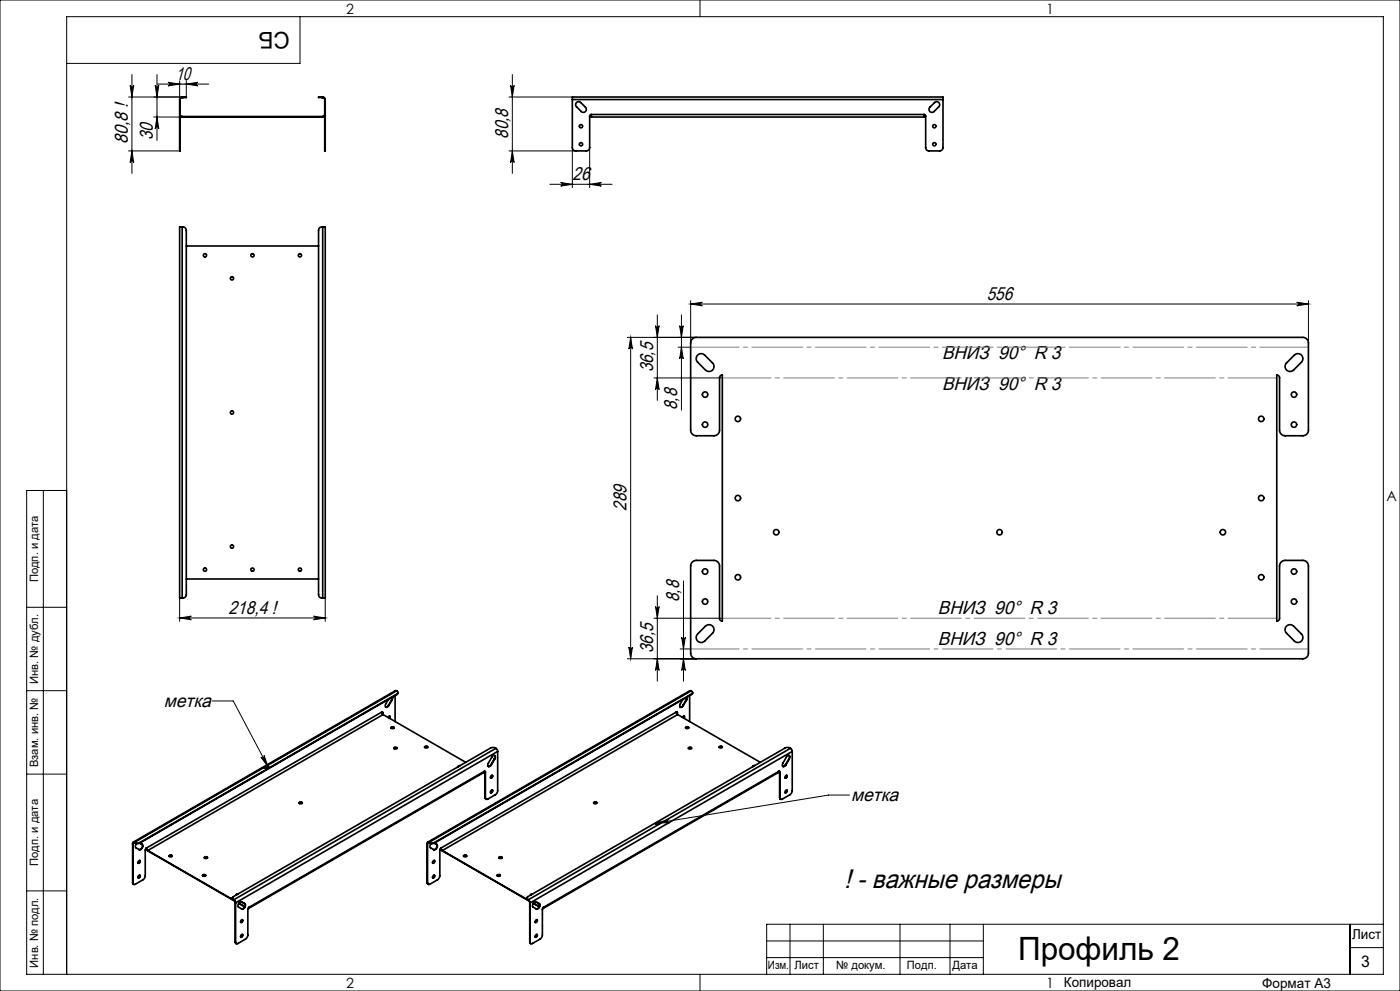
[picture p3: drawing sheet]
<svg xmlns="http://www.w3.org/2000/svg" width="420mm" height="297mm" viewBox="0 0 420 297" stroke-linecap="round" stroke-linejoin="round" font-family="sans-serif">
<g fill="none" stroke="#000" stroke-width=".3">
<path d="M0 0h420v297h-420zM90 5v14h-70M210 0v5M38.6 29.1h16M39 25.6a.54 .54 0 0 0 .6 .5 .54 .54 0 0 0 .5-.5l-.5 3.5zM39.6 22.3v29.7M46.1 35.1h8.5M46.6 25.6a.54 .54 0 0 0 .5 .5 .54 .54 0 0 0 .5-.5l-.5 3.5zM47.1 35.1l.5 3.5a.54 .54 0 0 0-.5-.5 .54 .54 0 0 0-.5 .5zM47.1 22.3v19.8M47.2 25.2h15.4M50.4 24.7l3.5 .5-3.5 .5a.54 .54 0 0 0 .5-.5 .54 .54 0 0 0-.5-.5z"/>
<path d="M53.9 24.2v5.6M55.9 24.2v4.9M55.9 25.2l3.5-.5a.54 .54 0 0 0-.5 .5 .54 .54 0 0 0 .5 .5zM152.7 29.1h19M153.2 25.6a.54 .54 0 0 0 .5 .5 .54 .54 0 0 0 .5-.5l-.5 3.5zM153.7 22.3v29.7M38.6 45.2h15.3M39.6 45.2l.5 3.5a.54 .54 0 0 0-.5-.5 .54 .54 0 0 0-.6 .5zM152.7 45.2h20M153.7 45.2l.5 3.5a.54 .54 0 0 0-.5-.5 .54 .54 0 0 0-.5 .5zM165 55.2h18.6M168.2 54.7l3.5 .5-3.5 .6a.54 .54 0 0 0 .5-.6 .54 .54 0 0 0-.5-.5z"/>
<path d="M171.7 44.2v12M176.9 44.2v12M176.9 55.2l3.5-.5a.54 .54 0 0 0-.5 .5 .54 .54 0 0 0 .5 .6zM196.7 97.6a.54 .54 0 0 0 .5 .5 .54 .54 0 0 0 .5-.5l-.5 3.5zM197.2 94.4v25.6M203.9 97.6a.54 .54 0 0 0 .5 .5 .54 .54 0 0 0 .6-.5l-.6 3.5zM204.4 94.4v28.5M207.2 91.1l3.5-.5a.54 .54 0 0 0-.5 .5 .54 .54 0 0 0 .5 .6zM207.2 90.1v12.7M207.2 91.1h185.3M389 90.6l3.5 .5-3.5 .6a.54 .54 0 0 0 .5-.6 .54 .54 0 0 0-.5-.5zM392.5 90.1v12.7"/>
<path d="M188.2 101.1h20.7M189.2 101.1v96.3M189.2 101.1l.5 3.5a.54 .54 0 0 0-.5-.5 .54 .54 0 0 0-.5 .5zM196.2 113.3h20.5M197.2 113.3l.5 3.5a.54 .54 0 0 0-.5-.5 .54 .54 0 0 0-.5 .5zM203.4 104.1h3.8M204.4 104.1l.6 3.5a.54 .54 0 0 0-.6-.6 .54 .54 0 0 0-.5 .6zM13 147v145M20 147h-12v145h407v-287h-395v287M53.9 179.2v7M97.6 179.2v7M197.2 178.5v25.7"/>
<path d="M205 174.1v30.1M8 182h12M53.9 185.2l3.5-.5a.54 .54 0 0 0-.5 .5 .54 .54 0 0 0 .5 .5zM53.9 185.2h43.7M94.1 184.7l3.5 .5-3.5 .5a.54 .54 0 0 0 .5-.5 .54 .54 0 0 0-.5-.5zM188.2 197.4h20.7M188.7 193.9a.54 .54 0 0 0 .5 .5 .54 .54 0 0 0 .5-.5l-.5 3.5zM196.2 185.3h20.5M196.7 181.8a.54 .54 0 0 0 .5 .5 .54 .54 0 0 0 .5-.5l-.5 3.5zM197.2 197.4l.5 3.5a.54 .54 0 0 0-.5-.5 .54 .54 0 0 0-.5 .5zM204 194.5h3.2M204.5 191a.54 .54 0 0 0 .5 .5 .54 .54 0 0 0 .6-.5l-.6 3.5z"/>
<path d="M205 197.4l.6 3.5a.54 .54 0 0 0-.6-.5 .54 .54 0 0 0-.5 .5zM8 207h12M63.7 210.1h6.3l10.4 19.6M8 232h12M78.3 226.9a.54 .54 0 0 0 .7 .2 .54 .54 0 0 0 .2-.7l1.2 3.3zM254.8 238.3h-6.2l-51.3 8.3M197.3 246.6l3.4-1.1a.54 .54 0 0 0-.4 .6 .54 .54 0 0 0 .6 .5zM8 267h12M237 277v15M247 277v15M270 277v15M285 277v15"/>
<path d="M295 277v15M405 277v15M415 277h-185v15M210 292v5M230 287h65M230 282h65M405 284h10"/>
</g>
<path d="M207.2 104.1h185.3M216.7 113.3h166.3M383 185.3h-166.3M392.5 194.5h-185.3" fill="none" stroke="#808080" stroke-width=".3" stroke-dasharray="15.2 1.3 1.3 1.3" stroke-dashoffset=".7"/>
<g fill="#000">
<path d="M47.1 35.1l.5 3.5a.54 .54 0 0 0-.5-.5 .54 .54 0 0 0-.5 .5zM46.6 25.6a.54 .54 0 0 0 .5 .5 .54 .54 0 0 0 .5-.5l-.5 3.5zM153.7 45.2l.5 3.5a.54 .54 0 0 0-.5-.5 .54 .54 0 0 0-.5 .5zM153.2 25.6a.54 .54 0 0 0 .5 .5 .54 .54 0 0 0 .5-.5l-.5 3.5z"/>
<path d="M50.4 24.7l3.5 .5-3.5 .5a.54 .54 0 0 0 .5-.5 .54 .54 0 0 0-.5-.5zM55.9 25.2l3.5-.5a.54 .54 0 0 0-.5 .5 .54 .54 0 0 0 .5 .5zM168.2 54.7l3.5 .5-3.5 .6a.54 .54 0 0 0 .5-.6 .54 .54 0 0 0-.5-.5zM176.9 55.2l3.5-.5a.54 .54 0 0 0-.5 .5 .54 .54 0 0 0 .5 .6zM53.9 185.2l3.5-.5a.54 .54 0 0 0-.5 .5 .54 .54 0 0 0 .5 .5zM94.1 184.7l3.5 .5-3.5 .5a.54 .54 0 0 0 .5-.5 .54 .54 0 0 0-.5-.5zM207.2 91.1l3.5-.5a.54 .54 0 0 0-.5 .5 .54 .54 0 0 0 .5 .6zM389 90.6l3.5 .5-3.5 .6a.54 .54 0 0 0 .5-.6 .54 .54 0 0 0-.5-.5z"/>
<path d="M39.6 45.2l.5 3.5a.54 .54 0 0 0-.5-.5 .54 .54 0 0 0-.6 .5zM39 25.6a.54 .54 0 0 0 .6 .5 .54 .54 0 0 0 .5-.5l-.5 3.5z"/>
<path d="M196.7 181.8a.54 .54 0 0 0 .5 .5 .54 .54 0 0 0 .5-.5l-.5 3.5zM197.2 197.4l.5 3.5a.54 .54 0 0 0-.5-.5 .54 .54 0 0 0-.5 .5zM204.5 191a.54 .54 0 0 0 .5 .5 .54 .54 0 0 0 .6-.5l-.6 3.5zM205 197.4l.6 3.5a.54 .54 0 0 0-.6-.5 .54 .54 0 0 0-.5 .5zM203.9 97.6a.54 .54 0 0 0 .5 .5 .54 .54 0 0 0 .6-.5l-.6 3.5zM204.4 104.1l.6 3.5a.54 .54 0 0 0-.6-.6 .54 .54 0 0 0-.5 .6zM196.7 97.6a.54 .54 0 0 0 .5 .5 .54 .54 0 0 0 .5-.5l-.5 3.5zM197.2 113.3l.5 3.5a.54 .54 0 0 0-.5-.5 .54 .54 0 0 0-.5 .5zM189.2 101.1l.5 3.5a.54 .54 0 0 0-.5-.5 .54 .54 0 0 0-.5 .5zM188.7 193.9a.54 .54 0 0 0 .5 .5 .54 .54 0 0 0 .5-.5l-.5 3.5z"/>
<path d="M78.3 226.9a.54 .54 0 0 0 .7 .2 .54 .54 0 0 0 .2-.7l1.2 3.3zM197.3 246.6l3.4-1.1a.54 .54 0 0 0-.4 .6 .54 .54 0 0 0 .6 .5z"/>
</g>
<g fill="none" stroke="#000" stroke-width=".5">
<path d="M53.9 29.8h.2M53.9 29.8v14.4M54.1 34.3l.1 .4 .5 .2M54.1 34.8l.6 .3M54.1 29.8v14.4M54.7 29.1l-.6 .2-.2 .5M54.7 29.2l-.5 .2-.1 .4M54.7 29.1h.2M54.7 29.2h.2M54.7 29.1v.1M54.7 34.9v.2M54.7 34.9h42.1"/>
<path d="M54.7 35.1h42.1M54.9 29.1h1v.1h-1M54.9 29.1v.1M96.6 29.1h-1v.1h1M96.6 29.1v.1M96.6 29.1h.2M96.6 29.2h.2M96.8 29.1l.5 .2 .3 .5M96.8 29.2l.4 .2 .2 .4M96.8 29.1v.1M96.8 34.9v.2M97.4 34.3l-.2 .4-.4 .2"/>
<path d="M97.4 34.8l-.6 .3M97.4 29.8h.2M97.4 29.8v14.4M97.6 29.8v14.4M171.7 29.8v-.7h111.2v.7M171.7 29.8v14.4a1 1 0 0 0 1 1h3.2a1 1 0 0 0 1-1v-9.4l.5-.5M171.7 29.8h111.2M172.9 30.8l.6-.3 .5 .1 1.6 1.5a.9 .9 0 0 1 0 1.3 .9 .9 0 0 1-1.2 0l-1.6-1.6zM177.4 34.3v.8h99.8v-.8M177.4 34.3h99.8M279 32.1l1.4-1.4a.9 .9 0 0 1 1.2 0 .9 .9 0 0 1 0 1.3l-1.4 1.4a.9 .9 0 0 1-1.2 0 .9 .9 0 0 1 0-1.3zM282.9 29.8v14.4a1 1 0 0 1-1 1h-3.2a1 1 0 0 1-1-1v-9.4l-.5-.5"/>
<path d="M53.9 44.2v1h.2v-1M53.9 44.2h.2M97.4 44.2v1h.2v-1M97.4 44.2h.2M54.7 68a1.04 1.04 0 0 1 1.2 1v109.2a1.04 1.04 0 0 1-1.2 1M54.7 68h-.8v111.2h.8M54.7 68v111.2M55.9 73.7h39.7M96.8 68a1.04 1.04 0 0 0-1.2 1v109.2a1.04 1.04 0 0 0 1.2 1M96.8 68h.8v111.2h-.8M96.8 68v111.2M207.7 101.6l1.2-.5h182a1.67 1.67 0 0 1 1.6 1.7v26.1a1.67 1.67 0 0 1-1.6 1.7h-5.4a1.67 1.67 0 0 1-1.6-1.7v-15.7a.83 .83 0 0 0-.9-.8v73.8a.83 .83 0 0 0 .9-.9v-15.7a1.67 1.67 0 0 1 1.6-1.6h5.4a1.67 1.67 0 0 1 1.6 1.6v26.2a1.67 1.67 0 0 1-1.6 1.6h-182a1.67 1.67 0 0 1-1.7-1.6v-26.2a1.67 1.67 0 0 1 1.7-1.6h5.3a1.67 1.67 0 0 1 1.7 1.6v15.7a.83 .83 0 0 0 .8 .9v-73.8a.83 .83 0 0 0-.8 .8v15.7a1.67 1.67 0 0 1-1.7 1.7h-5.3a1.67 1.67 0 0 1-1.7-1.7v-26.1z"/>
<path d="M209.1 106.6a1.5 1.5 0 0 1 2.3-.2l2.4 2.4a1.5 1.5 0 0 1 0 2.1 1.5 1.5 0 0 1-2.2 0l-2.3-2.4a1.5 1.5 0 0 1-.2-1.9zM386 108.8l2.3-2.4a1.5 1.5 0 0 1 2.1 0 1.5 1.5 0 0 1 0 2.1l-2.3 2.4a1.5 1.5 0 0 1-2.1 0 1.5 1.5 0 0 1 0-2.1zM55.9 173.5h39.7M211.6 187.6a1.5 1.5 0 0 1 2.2 0 1.5 1.5 0 0 1 0 2.2l-2.4 2.3a1.5 1.5 0 0 1-2.1 0 1.5 1.5 0 0 1 0-2.1zM386.1 187.5a1.5 1.5 0 0 1 2 .1l2.3 2.4a1.5 1.5 0 0 1 0 2.1 1.5 1.5 0 0 1-2.1 0l-2.3-2.3a1.5 1.5 0 0 1 .1-2.3zM114.5 213.4l.4 .2M114.5 213.4l.4 .8M114.5 213.4l-70.6 40.8M114.7 213.4v.2M114.7 213.6h.2M114.7 213.6v.4M114.9 213.6v.5"/>
<path d="M114.9 214.2l-70.5 40.7M114.9 214.2l24.8 14.3M116.4 215l.5-.4v.7M116.5 209.6l-.8 1.3a.54 .54 0 0 0-.2 .8 .54 .54 0 0 0 .8 .1l.3-.3M116.5 211.4l-.8 .5M116.5 211.4l.1 .1M116.9 214.6l-.1 .6M117.3 218.2l.5-.3 .5 .3M117.3 218a.43 .43 0 0 1 .6-.2 .43 .43 0 0 1 .2 .5l-.5 .1zM117.5 209.7h.1M117.5 209.7l-1 1.7M117.6 209.7l-1 1.8"/>
<path d="M117.7 208.9l-.2 .8M117.8 208.9l-.2 .8M118.5 208.4v7.8M119 207.1a.48 .48 0 0 1 .4 .3 .48 .48 0 0 1-.3 .6M119 207.1l-.4-.1-78.7 45.4M119 207.1l-78.7 45.4M119.1 208l-77.2 44.5M119.1 208v.1M119.1 208.1l-77.2 44.6M119.4 207.6l-.3 .5M202.9 213.4l.3 .2M202.9 213.4l.4 .8"/>
<path d="M202.9 213.4l-70.6 40.8M203.1 213.4v.2M203.1 213.6h.1M203.1 213.6v.4M203.2 213.6v.5M203.3 214.2l-70.6 40.7M203.3 214.2l24.8 14.3M204.8 215l.5-.4-.1 .7M204.9 209.6l-.8 1.3a.54 .54 0 0 0-.2 .8 .54 .54 0 0 0 .8 .1l.3-.3M204.9 211.4l-.8 .5M204.9 211.4l.1 .1M205.2 214.6l-.1 .6"/>
<path d="M205.7 218.2l.4-.3 .5 .3M205.7 218a.43 .43 0 0 1 .5-.2 .43 .43 0 0 1 .3 .5l-.5 .1zM205.9 209.7h.1M205.9 209.7l-1 1.7M206 209.7l-1 1.8M206.1 208.9l-.2 .8M206.2 208.9l-.2 .8M206.9 208.4v7.8M207.3 207.1a.48 .48 0 0 1 .5 .3 .48 .48 0 0 1-.3 .6M207.3 207.1l-.4-.1-78.6 45.4M207.3 207.1l-78.6 45.4M207.5 208l-77.2 44.5"/>
<path d="M207.5 208v.1M207.5 208.1l-77.2 44.6M207.8 207.6l-.3 .5M79.5 230.1l.2 .1M79.5 230.1v.1M79.5 230.1l-.1 .1M79.7 230.2v.1M80.1 230.1l.1 .1M80.1 229.9v.4M80.1 230h.1M80.2 229.9l-.2 .1v.2h-.3M80.2 229.9v.1"/>
<path d="M80.3 229.6l-1 .5 .7 .2 .2-.1-.1-.3M80.3 229.6l-.8 .5M80.3 229.6v.1M80.4 229.8v.1M80.4 229.9h.1M80.5 229.7v.2h-.4M80.5 229.7l-.3 .2M80.5 229.8l.1 .1M80.5 229.7v.1M80.5 229.8h-.1M118.2 224.3l.4-.2 .5 .2M118.2 224.1a.43 .43 0 0 1 .5-.2 .43 .43 0 0 1 .3 .5l-.6 .1z"/>
<path d="M127.4 224l.4-.3 .5 .3M127.4 223.8a.43 .43 0 0 1 .5-.2 .43 .43 0 0 1 .3 .5h-.7zM138 229.4l-.4 .1-.2 .3 .4-.2M145.3 231.2l.3 .2M145.3 231.2l-.2 .3-70.6 40.8M145.3 231.2l-70.6 40.7M145.5 231.1v.2M145.5 239l.3 .5M145.5 231.3l.1 .1M145.5 239l.1 .1M145.5 231.3v7.7M145.6 231.4v7.7"/>
<path d="M147.3 229.2l-.8 .5M147.3 229.2h.1M147.3 232.5l.3-.2a.4 .4 0 0 1 .1 .6 .4 .4 0 0 1-.6 .1zM147.3 236.9l.3-.1a.4 .4 0 0 1 .1 .5 .4 .4 0 0 1-.6 .1zM147.6 232.3v.6l-.4 .3M147.6 236.8v.5l-.4 .3M148.3 227.4l.1 .1M148.3 227.4l-1 1.8M148.4 226.4l-.1 1M148.4 227.5a.54 .54 0 0 0 .2-.8 .54 .54 0 0 0-.8-.1l-1.3 2.1a.54 .54 0 0 0-.2 .8 .54 .54 0 0 0 .8 .1l.3-.4M148.4 227.5l-1 1.7M148.8 224.3l.5 .9"/>
<path d="M148.8 224.3l-.7-.3-.9 .2-77.2 44.5a.43 .43 0 0 0-.3 .5 .43 .43 0 0 0 .3 .4M148.8 224.3l-78.7 45.4M149.3 225.2v11.9l-.6 1-2.4 1.4a.43 .43 0 0 1-.5 0 .43 .43 0 0 1-.2-.4M149.3 225.2l-78.6 45.4M206.5 224.3l.5-.2 .5 .2M206.5 224.1a.43 .43 0 0 1 .6-.2 .43 .43 0 0 1 .2 .5l-.5 .1zM215.7 224l.5-.3 .5 .3M215.8 223.8a.43 .43 0 0 1 .5-.2 .43 .43 0 0 1 .3 .5h-.7zM226.4 229.4l-.5 .1-.1 .3 .4-.2M233.6 231.2l.4 .2M233.6 231.2l-.1 .3-70.6 40.8M233.6 231.2l-70.5 40.7"/>
<path d="M233.8 231.1l.1 .2M233.9 239l.3 .5M233.9 231.3l.1 .1M233.9 239l.1 .1M233.9 231.3v7.7M234 231.4v7.7M235.7 229.2l-.9 .5M235.7 229.2h.1M235.7 232.5l.3-.2a.4 .4 0 0 1 .1 .6 .4 .4 0 0 1-.6 .1zM235.7 236.9l.3-.1a.4 .4 0 0 1 .1 .5 .4 .4 0 0 1-.6 .1zM236 232.3v.6l-.5 .3M236 236.8v.5l-.5 .3"/>
<path d="M236.7 227.4l.1 .1M236.7 227.4l-1 1.8M236.7 226.4v1M236.8 227.5a.54 .54 0 0 0 .2-.8 .54 .54 0 0 0-.8-.1l-1.3 2.1a.54 .54 0 0 0-.2 .8 .54 .54 0 0 0 .8 .1l.3-.4M236.8 227.5l-1 1.7M237.1 224.3l.6 .9M237.1 224.3l-.7-.3-.9 .2-77.2 44.5a.43 .43 0 0 0-.3 .5 .43 .43 0 0 0 .3 .4M237.1 224.3l-78.6 45.4M237.7 225.2v11.9l-.6 1-2.4 1.4a.43 .43 0 0 1-.5 0 .43 .43 0 0 1-.2-.4M237.7 225.2l-78.7 45.4M39.8 252.8h.1M39.8 252.8v11.7"/>
<path d="M39.9 252.8v11.8M40.3 252.5l-.4-.1-.1 .4M40.3 252.6h-.3l-.1 .2M40.3 252.5h.2M40.3 252.6l.2 .1M40.3 252.5v.1M40.3 252.6l-.4 .2M40.5 252.7l.7 .1 .7-.1M40.5 252.5l.7 .2 .7-.2M40.5 252.5v.2M41.6 258l.3-.1a.4 .4 0 0 1 .1 .5 .4 .4 0 0 1-.6 .1zM41.9 252.5v.2"/>
<path d="M41.9 257.9v.5l-.5 .3M41.9 252.7l.8 .4a1.04 1.04 0 0 1-.9 1.6l-1.1-.7-.1-.6 .3-.6M42.6 253a1.04 1.04 0 0 1-.9 1.6M43.8 254.2l.6 .8M43.9 254.2l-.3 .6-.1 8-.5 .8-2.4 1.4a.43 .43 0 0 1-.5 0 .43 .43 0 0 1-.2-.4M43.9 254.2l.5 .7M44.4 254.9l25.4 14.7M44.4 254.9v.1M44.4 255l26 15.1M50.7 256.6l.5-.2 .4 .2M50.7 256.4a.43 .43 0 0 1 .6-.2 .43 .43 0 0 1 .2 .5l-.5 .1zM61.3 257.1l.5-.2 .5 .2"/>
<path d="M61.3 256.9a.43 .43 0 0 1 .6-.2 .43 .43 0 0 1 .2 .5h-.7zM89.7 240.7l.5-.2 .5 .2M89.8 240.5a.43 .43 0 0 1 .5-.2 .43 .43 0 0 1 .2 .5h-.6zM128.2 252.8h.1M128.2 252.8v11.7M128.3 252.8v11.8M128.7 252.5l-.4-.1-.1 .4M128.7 252.6h-.3l-.1 .2M128.7 252.6l.2 .1M128.7 252.5h.2M128.7 252.5v.1M128.7 252.6l-.4 .2"/>
<path d="M128.9 252.5l.7 .2 .7-.2M128.9 252.7l.7 .1 .7-.1M128.9 252.5v.2M130 258l.2-.1a.4 .4 0 0 1 .1 .5 .4 .4 0 0 1-.5 .1zM130.3 252.5v.2M130.3 257.9l-.1 .5-.4 .3M130.3 252.7l.8 .4a1.04 1.04 0 0 1-.9 1.6l-1.2-.7v-.6l.3-.6M130.9 253a1.04 1.04 0 0 1-.9 1.6M132.2 254.2l.5 .8M132.3 254.2l-.4 .6v8l-.5 .8-2.4 1.4a.43 .43 0 0 1-.5 0 .43 .43 0 0 1-.2-.4M132.3 254.2l.4 .7M132.7 254.9l25.5 14.7"/>
<path d="M132.7 254.9v.1M132.7 255l26.1 15.1M139.1 256.6l.4-.2 .5 .2M139.1 256.4a.43 .43 0 0 1 .5-.2 .43 .43 0 0 1 .3 .5l-.6 .1zM149.7 257.1l.4-.2 .5 .2M149.7 256.9a.43 .43 0 0 1 .5-.2 .43 .43 0 0 1 .3 .5h-.7zM178.1 240.7l.5-.2 .4 .2M178.1 240.5a.43 .43 0 0 1 .6-.2 .43 .43 0 0 1 .2 .5h-.7zM197.2 246.6l.4 .2M197.3 246.6l.3 .2M197.3 246.6l-.1 .1M197.3 246.6v.1"/>
<path d="M197.6 246.3l-.3 .3M197.6 246.3l-1 .5 .6-.2M197.6 246.3v.1M198.1 246.5l-.5 .3M198.1 246.5l-1 .6 .4-.1M198.1 246.5v.2M39.8 264.5l.3 .5M39.8 264.5l.1 .1M41.6 262.4l.3-.1a.4 .4 0 0 1 .1 .5 .4 .4 0 0 1-.6 .1zM41.9 262.3v.5l-.5 .3M60.8 262.4l.4-.2 .5 .2M60.8 262.2a.43 .43 0 0 1 .5-.2 .43 .43 0 0 1 .3 .6h-.7z"/>
<path d="M69.7 269.2l.3 .5M70 269.6l.1 .1M70 269.7l.1 .1M70 269.6v.1M70.1 269.7l.6 .9M70.1 269.8l.5 .7M70.1 269.7v.1M70.6 270.5l.1 .1M70.6 270.5v11.8M70.7 270.6v11.8M71.2 268l-.4 .2M71.4 267.9l-.4 .1-.2 .2"/>
<path d="M71.6 270.8l1.8 1M71.7 270.7l1.7 1M71.8 270.5l.5-.3 1.2 .7a1.04 1.04 0 0 1-.9 1.5l-1.1-.7-.1-.5zM72.4 275.8l.2-.2a.4 .4 0 0 1 .2 .6 .4 .4 0 0 1-.6 .1zM72.7 275.6l-.1 .5-.4 .3M73.3 270.8a1.04 1.04 0 0 1-.9 1.6M74.7 271.9l-.4 .6v8.1l-.5 .8-2.4 1.4a.43 .43 0 0 1-.5 0 .43 .43 0 0 1-.2-.4M74.7 271.9l-.3 .4M128.2 264.5l.3 .5M128.2 264.5l.1 .1M130 262.4l.2-.1a.4 .4 0 0 1 .1 .5 .4 .4 0 0 1-.5 .1zM130.3 262.3l-.1 .5-.4 .3"/>
<path d="M149.1 262.4l.5-.2 .5 .2M149.2 262.2a.43 .43 0 0 1 .5-.2 .43 .43 0 0 1 .3 .6h-.7zM158 269.2l.3 .5M158.3 269.7l.2 .1M158.3 269.6v.1M158.3 269.6l.2 .1M158.5 269.7l.5 .9M158.5 269.8l.4 .7M158.5 269.7v.1M158.9 270.5l.1 .1M158.9 270.5v11.8M159 270.6v11.8"/>
<path d="M159.6 268l-.4 .2M159.8 267.9l-.5 .1-.1 .2M160 270.8l1.7 1M160 270.7l1.8 1M160.2 270.5l.5-.3 1.1 .7a1.04 1.04 0 0 1-.9 1.5l-1.1-.7v-.5zM160.7 275.8l.3-.2a.4 .4 0 0 1 .1 .6 .4 .4 0 0 1-.6 .1zM161.1 275.6l-.1 .5-.4 .3M161.7 270.8a1.04 1.04 0 0 1-.9 1.6M163.1 271.9l-.4 .6v8.1l-.6 .8-2.4 1.4a.43 .43 0 0 1-.5 0 .43 .43 0 0 1-.2-.4M163.1 271.9l-.3 .4M70.6 282.3l.3 .5M70.6 282.3l.1 .1"/>
<path d="M72.4 280.2l.2-.2a.4 .4 0 0 1 .2 .6 .4 .4 0 0 1-.6 .1zM72.7 280l-.1 .5-.4 .4M158.9 282.3l.3 .5M158.9 282.3l.1 .1M160.7 280.2l.3-.2a.4 .4 0 0 1 .1 .6 .4 .4 0 0 1-.6 .1zM161.1 280l-.1 .5-.4 .4"/>
<circle cx="174.3" cy="37.8" r=".49"/>
<circle cx="280.3" cy="37.8" r=".49"/>
<circle cx="174.3" cy="43.2" r=".49"/>
<circle cx="280.3" cy="43.2" r=".49"/>
<circle cx="61.5" cy="76.5" r=".49"/>
<circle cx="75.7" cy="76.5" r=".49"/>
<circle cx="90" cy="76.5" r=".49"/>
<circle cx="69.6" cy="83.4" r=".49"/>
<circle cx="211.5" cy="118.3" r=".82"/>
<circle cx="388.2" cy="118.3" r=".82"/>
<circle cx="69.6" cy="123.6" r=".49"/>
<circle cx="211.5" cy="127.3" r=".82"/>
<circle cx="221.4" cy="125.5" r=".82"/>
<circle cx="378.4" cy="125.5" r=".82"/>
<circle cx="388.2" cy="127.3" r=".82"/>
<circle cx="221.4" cy="149.3" r=".82"/>
<circle cx="232.9" cy="159.5" r=".82"/>
<circle cx="299.9" cy="159.5" r=".82"/>
<circle cx="366.9" cy="159.5" r=".82"/>
<circle cx="378.4" cy="149.3" r=".82"/>
<circle cx="61.5" cy="170.7" r=".49"/>
<circle cx="69.6" cy="163.8" r=".49"/>
<circle cx="75.7" cy="170.7" r=".49"/>
<circle cx="90" cy="170.7" r=".49"/>
<circle cx="211.5" cy="171.3" r=".82"/>
<circle cx="221.4" cy="173" r=".82"/>
<circle cx="378.4" cy="173" r=".82"/>
<circle cx="388.2" cy="171.3" r=".82"/>
<circle cx="211.5" cy="180.3" r=".82"/>
<circle cx="388.2" cy="180.3" r=".82"/>
</g>
<text font-size="9.6" x="305.4" y="287.8">Профиль 2</text>
<text font-size="8" x="253.2" y="266.2">! - важные размеры</text>
<text font-size="6.9" x="86.9" y="9.4" transform="rotate(-180 86.9 9.4)">СБ</text>
<g font-size="5.6">
<text x="52.7" y="24">10</text>
<text x="152.4" y="41.6" transform="rotate(-90 152.4 41.6)">80,8</text>
<text x="38.3" y="43.2" transform="rotate(-90 38.3 43.2)">80,8 !</text>
<text x="45.8" y="42.1" transform="rotate(-90 45.8 42.1)">30</text>
<text x="171.8" y="54">26</text>
<text x="296.1" y="89.9">556</text>
<text x="282.6" y="107.7">ВНИЗ 90° R 3</text>
<text x="195.9" y="111.6" transform="rotate(-90 195.9 111.6)">36,5</text>
<text x="282.6" y="116.9">ВНИЗ 90° R 3</text>
<text x="203.2" y="122.9" transform="rotate(-90 203.2 122.9)">8,8</text>
<text x="187.9" y="153.1" transform="rotate(-90 187.9 153.1)">289</text>
<text x="68.6" y="184">218,4 !</text>
<text x="203.8" y="180.4" transform="rotate(-90 203.8 180.4)">8,8</text>
<text x="281.4" y="184.1">ВНИЗ 90° R 3</text>
<text x="195.9" y="195.8" transform="rotate(-90 195.9 195.8)">36,5</text>
<text x="281.4" y="193.3">ВНИЗ 90° R 3</text>
<text x="49.1" y="211.9">метка</text>
<text x="255.4" y="240.2">метка</text>
</g>
<text font-size="4.8" x="408.3" y="289.7">3</text>
<g font-size="4.2">
<text x="103.8" y="4.2">2</text>
<text x="313.8" y="4.2">1</text>
<text x="415.9" y="150.2">A</text>
<text x="103.8" y="296.2">2</text>
<text x="313.8" y="296.2">1</text>
</g>
<g font-size="4.1">
<text x="405.6" y="281.5">Лист</text>
<text x="319.2" y="295.9">Копировал</text>
<text x="378.7" y="296">Формат А3</text>
</g>
<g font-size="3.4">
<text x="11.4" y="174.5" transform="rotate(-90 11.4 174.5)">Подп. и дата</text>
<text x="11.4" y="205" transform="rotate(-90 11.4 205)">Инв. № дубл.</text>
<text x="11.4" y="229.9" transform="rotate(-90 11.4 229.9)">Взам. инв. №</text>
<text x="11.4" y="259.5" transform="rotate(-90 11.4 259.5)">Подп. и дата</text>
<text x="11.4" y="290" transform="rotate(-90 11.4 290)">Инв. № подл.</text>
<text x="230.4" y="290.4">Изм.</text>
<text x="238.3" y="290.4">Лист</text>
<text x="250.9" y="290.4">№ докум.</text>
<text x="272.1" y="290.4">Подп.</text>
<text x="285.7" y="290.5">Дата</text>
</g>
</svg>
